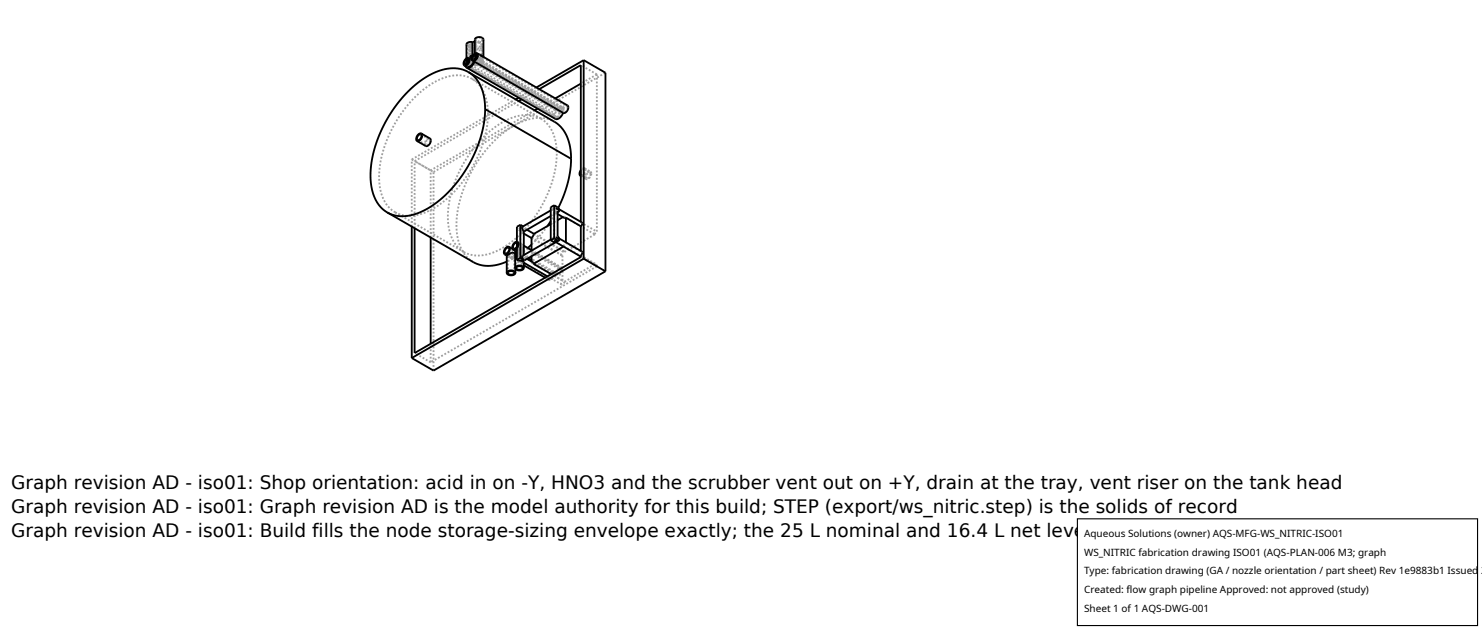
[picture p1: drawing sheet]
<svg xmlns="http://www.w3.org/2000/svg" width="212mm" height="90mm" viewBox="0 0 212 90" stroke-linecap="round" stroke-linejoin="round" font-family="sans-serif">
<g fill="none" stroke="#a0a0a0" stroke-width=".26" stroke-dasharray=".3 .3" stroke-linecap="butt">
<path d="M59.6 20l1.3 .7M60.1 19.2l1.2 .7M61.3 19.9l.1 .2M66.4 9.2l12.9 7.5M66.5 9.3l12.6 7.3M66.5 9.3v.2M66.5 9.1l.1-.4M66.5 9.1l12.6 7.3M66.6 9.5l-.1-.2M66.6 9.2v.1M66.6 8.7v-.1M66.6 8.3v.4"/>
<path d="M66.6 8.7l.2-.3 .4 .1M66.6 8.6v.1M66.6 8.6l-.1 .5M66.6 9.3v-.1M66.6 9.3l12.7 7.4M66.7 9l-.1-.3M66.7 9l.3 .2M66.8 6.3l.1-.2h.4M66.8 8.6l.1-.4 .4-.1M66.8 8.9l.1-.3h.3M66.8 6.3v2.3M66.8 9.5l12.6 7.3"/>
<path d="M66.8 9l12.5 7.2M66.8 8.6l.2-.3h.3M66.8 8.6l.7 .3M66.9 8.4l12.9 7.5M67 8.7l.2-.1M67 8.6h.1M67 6.5l.3-.4M67 8.8l.1-.4 .2-.3M67 8.8l.2 .1M67 6.5v2.3M67 9.2l-.3-.2M67 6.6l-.2-.3"/>
<path d="M67 6.6v-.1M67 6.6v2.3M67 8.9v-.1M67 8.9h.2M67.1 8.6l-.2-.1M67.1 8.6h.1M67.1 9h.2M67.1 6.7v2.3M67.1 6.7l-.3-.1-.2-.3M67.1 6.7l.4 .3h.7l.6-.2 .2-.3M67.1 8.5l.2 .1M67.1 8.5l.2-.1"/>
<path d="M67.2 8l.3 .1M67.2 6.5l.3-.4M67.2 8.7l.1-.4 .2-.1M67.2 6.5v2.2M67.2 8.9h-.3l-.1-.3M67.2 9.2l.4-.2M67.2 9.2l.2 .1M67.2 6.6v-.1M67.2 6.6l.4-.1 .1-.2M67.2 6.6v2.3M67.2 8.9l.5-.5M67.2 8.9v-.2"/>
<path d="M67.3 8.6l.2-.2M67.3 8.6l.2-.3M67.3 6.7v2.3M67.3 6.1v2M67.3 8.3v.1M67.3 8.3l-.2 .2M67.4 11.3l-1.2-.5h-1.3l-1.4 .3-1.6 .7-1.5 1.1-1.4 1.3-1.3 1.5-1.2 1.9-1 1.9-.8 2-.4 1.9-.2 1.8 .2 1.7 .4 1.5 .8 1.1 .9 .8M67.4 11.3l9.8 5.6M67.4 8.2h.1M67.4 8.6l.3 .1M67.4 8.6l-.3-.2-.3 .2M67.4 8.6l.2 .1"/>
<path d="M67.5 8.9l.2-.2M67.5 8.6l.3 .2M67.5 8.2v.1M67.5 8.3l.1-.1M67.5 7.9v.2M67.5 8.1l.5 .1M67.5 6.1v2.1M67.5 8.3l.2 .2M67.5 8.4h-.2M67.5 8.3v.1M67.5 8.2v-.1M67.5 8.2l12.7 7.3"/>
<path d="M67.6 9l.1-.1M67.6 9l11.8 6.8M67.6 8.5l12.9 7.5M67.6 8.2l.2 .1M67.6 8.2h-.1M67.6 8l-.1-.1M67.6 8l.4 .2M67.6 8.7l-.2-.1M67.7 8.3h.1M67.7 8.4l-.2-.1M67.7 8.4l.1-.1M67.7 8.3v.1"/>
<path d="M67.7 6.1h.7l.3 .2 .1 .2M67.7 8.1l.5 .2M67.7 6.1v2M67.7 8.1v.1M67.7 8.3l.2 .2M67.7 8.2l.2 .2M67.7 6.1l.2 .2M67.7 8.7l.1 .1M67.7 8.9l.2-.1M67.7 8.7l12.6 7.3M67.7 8.3l-.2-.1M67.7 8.3l12.6 7.4"/>
<path d="M67.7 8.3l.1-.2M67.7 6.3l-.2-.2M67.7 8.4l-.2-.2M67.7 8.9l.1 .1M67.7 8.9l-.2 .2-.3 .1M67.7 8.5l-.2 .4M67.7 8.7h-.1M67.7 6.3v2.1M67.7 8.5v.2M67.8 9.2l-.5-.2M67.8 9.2l.2 .1M67.8 8.8l12.6 7.3"/>
<path d="M67.8 8.8l-.1-.1M67.8 8.1l-.2-.1M67.8 8.1v.1M67.8 8.6v-.1M67.8 8.6l12.7 7.3M67.8 8.2v-.1M67.8 8.1l.2-.4 .4 .1M67.8 7.6v.5M67.8 9l-.4 .3M67.8 8.5v.1M67.9 8.5l-.3 .5M67.9 8.4l-.2 .3-.7 .5"/>
<path d="M67.9 6.3l-.2 .3-.4 .1M67.9 8.8h-.1M67.9 6.3v2.1M67.9 8.5v.3M67.9 8.8l12 6.9M68 5.6l.3-.2 .5 .1M68 8.1l.2-.3 .4 .1M68 8.2l.1-.3 .3 .1M68 5.6v2.5M68 9.3l.7-.4M68 9.3l-.5-.1-.4-.2M68 8.2l.2 .1"/>
<path d="M68 8.4l12.5 7.1M68 5.9h-.2M68 5.9v2.3M68 5.9l-.2-.3M68 8.2l.5 .1M68.1 7.7l12.9 7.5M68.1 8.3l-.1-.2M68.1 8.3l.1 .1M68.2 8h.2M68.2 7.9h.1M68.2 8.4l-.1-.1M68.2 9.2l.4-.2"/>
<path d="M68.2 9.2l.2 .1M68.2 8.3l.5 .3M68.3 7.9l-.2-.1M68.3 7.9l.1 .1M68.4 8.5l.5-.3M68.4 8.5l-.6-.3M68.4 8.5l12 6.9M68.4 8.5l.4-.2M68.4 8.5l.2 .1M68.5 6v2.3M68.6 9l.1-.1M68.6 7.9l.2 .1"/>
<path d="M68.7 8.9l.3-.1M68.7 8.6l-.5-.3M68.7 8.6l.3 .2M68.7 8.6l.1 .1M68.7 8.9l.2 .1M68.7 8.9l-.5 .3M68.8 5.5l.1 .1M68.8 8.3l.1-.1M68.8 6.5l-.2 .3-.4 .1h-.5l-.4-.2M68.8 8.7l-1 .5M68.8 6.5v2.2M68.8 8l.1 .1"/>
<path d="M68.9 8.2l.2-.1M68.9 5.6l-.1 .2-.3 .1-.4-.1-.1-.2M68.9 8.1l-.4 .2-.3 .1M68.9 8.2l.1 .1M68.9 8.2l-.1 .2-.4 .1M68.9 5.6v2.5M68.9 9l-.5 .3M69 8.8l-.2-.3-.3-.2M69 6.5l-.2-.3-.3-.2M69 6.5v2.3M69 8.8l11.3 6.5M69 8.3l-.4 .3"/>
<path d="M69.1 5.6l-.2 .3-.4 .1M69.7 16.3l-.2-1.7-.4-1.4-.7-1.1-1-.8M74.1 14l2.5-1.5M74.5 14.2l2.5-1.5M76.4 15.8l-14.9 8.5M77.2 16.9l1 .8 .7 1.2 .5 1.4 .1 1.7M79.1 16.4l.2-.5 .3-.4 .4-.2h.3M79.1 16.6v-.2M79.3 16.2l.2-.3h.3M79.3 16.7v-.5M79.3 14.1l-2.5 1.4M79.3 17l-.2-.4"/>
<path d="M79.4 15.8l.4-.3h.4M79.4 15.8l.5-.1M79.8 15.9l.1 .2M79.9 15.7l.1 .3M79.9 16.1l-.2 .5-.4 .1M80 16l-.2 .5-.4 .3M80.2 15.5l.1 .2M80.3 15.3l.1 .1M80.3 16l-.3 .6-.3 .2h-.3M80.3 16v-.3M80.4 15.4l.3-.3h.3M80.5 15.5l.2-.3h.3"/>
<path d="M80.5 15.5v.4M80.5 16v-.1M81 15.2l.1 .2M81.1 15.4l-.2 .4-.4 .2M85.2 10.6l-2.2 1.3M85.2 10.6l-2.2-1.3M56.4 30.3l.9 .4 1 .1 1-.1 1.1-.2 1.1-.5 1.2-.7 1.1-.9 1.1-1 1.9-2.4 .9-1.5 .7-1.5 .9-2.8 .3-1.6 .1-1.3M56.4 30.3l9.8 5.7M58.8 22.8l3.1 1.8M58.8 32.4v-9.6M58.8 22.8l14.9-8.6M59.2 23l14.9-8.6"/>
<path d="M59.2 32.6v-9.6M60.8 20.8l-.1-.2 .1-.5 .3-.3h.3M60.9 20.7l-.1-.2 .1-.3 .2-.3h.2M61.4 20.1l-.2 .5-.3 .1M61.5 24.3l-2.3-1.3M61.5 33.9v-9.6M61.9 24.6l24.6-14.2M66.2 36l-.9-.8-.7-1.1-.5-1.5-.1-1.7 .2-2 .4-1.9 .7-1.9 1-1.9 1.1-1.7 1.4-1.7 1.4-1.3 1.5-1 1.6-.7 1.4-.4 1.3 .1 1.2 .4M67.6 37.4l-1-.8-.8-1.2-.4-1.5-.2-1.7 .1-1.9 .5-2.1 .7-2.1 1.1-2 1.3-2 1.3-1.6 1.5-1.4 1.6-1.1 1.7-.8 1.4-.3h1.5l1.3 .5M72.2 36.2l6.3 3.6M72.4 36.5l.5 .2M72.4 36.3l.4-.3"/>
<path d="M72.4 36.3l.1 .1M72.5 36.6h.1M72.5 39v-2.4M72.6 36.6l.2 .1M72.6 35.4l6.4 3.6M72.8 36.7l.5 .1 .1-.2M72.8 36l.2 .1M72.8 36l-.4 .3M73 36.1l-.5 .3M73 36.1l-.3 .1-.2 .2M73 36.8l-.1-.1M73 36.8l1.8 1.1"/>
<path d="M73 36.7h.1M73 36.7l.3-.1 .1-.2M73.1 36l.5 .3M73.1 36.7l.3 .1 .2-.3M73.1 36.7l.5-.2M73.2 35.5l5.8 3.4M73.3 36.3h-.3l-.5 .3M73.3 36.7h-.3M73.4 35.5l6.3 3.6M73.4 36.9l-.4-.1M73.4 36.6l-.1-.3M73.4 36.4l-.1 .3"/>
<path d="M73.4 36.4l.2 .1M73.4 39v-2.4M73.6 35.8l.5 .2M73.6 36.3v.2M73.6 35.6l.1 .1M73.6 35.6l.4-.2M73.6 36.5l-.2 .4M73.6 38.4v-1.9M73.7 35.9h.1M73.7 38.3v-2.4M73.8 35.9l.2 .1M73.8 35.4l.2 .1"/>
<path d="M73.8 34.5l.1 .1M73.8 34.5l.5 .3M73.8 35.3l.2 .1M73.8 34.7l.5 .3M73.8 35.3v-.1M73.8 34.7l.1 .2M73.9 34.9l-.1 .4M74 36l.4 .2 .2-.3M74 35.5l-.2 .1M74 35.4l-.4 .2M74 35.4h.2M74 37.2v-1.7"/>
<path d="M74.1 32.8l.5 .3M74.2 35.5l.1 .1M74.2 35.5l-.5 .2M74.2 35.4l-.3 .1-.2 .2M74.2 35.5v-.1M74.2 35.6l-.5 .3M74.2 35.6v1.7M74.2 37.3h.2M74.2 35.6l.1 .1M74.2 36.1l-.1-.1M74.2 36.1l1.2 .8M74.2 36h.1"/>
<path d="M74.2 36l.3-.1 .1-.2M74.3 34.8l.1 .1M74.3 32.7l-.5-.3M74.3 33.2l.2 .1M74.3 34.8v-1.6M74.3 32.7l.3-.2M74.3 32.4l.3 .1M74.3 35.6v-.6M74.3 37.4l.1-.1M74.3 37.4h.2M74.3 37.4l-.1-.1M74.3 36.8v-1.1"/>
<path d="M74.3 36.8h.1M74.3 35l.1 .2M74.3 35l5.9 3.3M74.3 36l.3 .1 .2-.3M74.3 36l.5-.2M74.4 34.9l.1 .2M74.4 34.9l.4 .2M74.4 35.6l-.1 .1M74.4 36.8v-1.2M74.4 35.2l-.1 .4M74.5 35.4l.3 .2M74.5 33.3l.1-.2"/>
<path d="M74.5 37.4l.1-.1M74.5 36h-.3M74.5 37.4l-.1-.1M74.5 35.6h-.1M74.5 36.8h-.1M74.5 36.7v-1.3M74.5 36.7h.1M74.5 35.1v.3M74.6 33.1l-.3-.4M74.6 33.1v.1M74.6 33.2v-.1M74.6 33.1l-.3 .1"/>
<path d="M74.6 33.1v-.6M74.6 32.5l.2-.1M74.6 36.7l.2-.2M74.6 36.7l.3 .1M74.6 32.5l.3 .1M74.6 36.9l-.1-.1M74.6 37.4h-.1M74.6 36.9v.3M74.6 37.4v-.1M74.6 37.3v-.4M74.6 37.3l-.3-.5M74.6 36.7h-.1"/>
<path d="M74.6 33.2l-.1 .1M74.6 33.2l.2 .2M74.6 36.2l-.4-.1M74.6 36.7l.2 .3M74.6 35.4h-.1M74.6 32.4h.2M74.6 35.7l-.1 .3M74.6 35.7l.2 .1M74.6 35.9l-.1-.3M74.6 37.2v.2M74.6 38.3v-.9M74.6 37.2v-1.3"/>
<path d="M74.8 35.6v.2M74.8 35.6l-.2-.2M74.8 35.8l-.2 .4M74.8 37v.5M74.8 37v-1.2M74.8 32.4l-.1-.1M74.8 36.5h-.2M74.8 36.5v-.1M74.8 33.1h-.2M74.8 33l-.2 .1M74.9 36.8l.2 .2M74.9 32.6l.2 .2"/>
<path d="M74.9 32.6l.4 .2M74.9 36.8l.4 .2M75.1 37l-.2 .2M75.1 32.8l-.2 .2M75.4 35.4l-1.5 1.1-1.5 .9M75.9 35.8v.1M75.9 35.8l4.4 2.5M75.9 36.1l4.4 2.6M75.9 37.5v-.2M75.9 36.6v-.5M75.9 37.5h.2M75.9 33.9l4.4 2.6"/>
<path d="M75.9 37.5l4.4 2.6M75.9 37.1l3.7 2.2M75.9 35.7l4.3 2.5M75.9 34l4.3 2.5M75.9 35.9v.2M76.2 33.4l4.4 2.6M76.3 33.4l4.3 2.5M77.9 39.6l.5 .4M78.2 32.3l-1.1 1.4-1.2 1.2M78.2 39.5l2 1.1M78.4 40l-.1-.3 .1-.4 .3-.4h.3M78.5 39.8l-.1-.2 .1-.3 .2-.3h.3"/>
<path d="M78.7 32l.9-.6M78.7 39.1l1.9 1.1M79 39v.2M79 34h.1M79 29.9l-.1 .2 .2 .3M79 34l-.3 .2M79 29.9l-.3 .1M79 38.9l.2 .3M79 39.2l-.2 .5-.3 .1M79.1 34.6l-.2-.3 .1-.3M79.1 34l.3-.1M79.1 34v-3.6"/>
<path d="M79.1 29.9l.3-.2M79.1 29.9l-.4-.3M79.1 29.6l.3 .1M79.1 29.9h-.1M79.2 39.2l-.3 .6-.3 .2h-.2M79.4 34.6v-.1M79.4 34.5v-.6M79.4 30.3l-.3 .1M79.4 33.9l.2-.1M79.4 33.9l.3 .1M79.4 29.7l.3 .1M79.4 29.7l.2-.1"/>
<path d="M79.4 30.3v.1M79.4 30.4v-.1M79.4 30.3v-.6M79.4 30.4l-.7 .4M79.4 30.4l.2 .2M79.5 22l-.1 1.3-.2 1.5-1 2.9-1.5 2.8-2 2.5-1.1 1.1-1.1 .8-1.1 .7-1.2 .5-1.1 .3-1.1 .1-.9-.2-.9-.3M79.6 39.3l-.1-.3 .1-.4 .3-.4h.3M79.6 30.2l-.2 .1M79.6 30.3h-.2M79.7 39.1l-.1-.2 .1-.3 .2-.2 .3-.1M79.7 29.7l-1 1.9M79.7 34l.2 .2"/>
<path d="M79.7 29.8l.2 .2M79.7 29.8l.2 .1M79.7 34l.2 .1M79.9 34.2l-.2 .2M79.9 30l-.2 .2M80.2 38.3v.3M80.2 36.5l-.1-.2 .1-.3 .4-.1M80.2 38.2l.1 .1M80.2 38.6l-.1 .4-.4 .1M80.3 36.5h-.1M80.3 38.3v-1.8M80.3 38.7l-.3 .5-.4 .1"/>
<path d="M80.4 31l.1-.1M80.5 35.2l.1-.3 .2-.2M80.5 30.9l4.5 2.6M80.5 35.2l4.5 2.5M80.6 35.9v.1M80.6 31.1l-.1-.2M80.8 34.7v-.1M80.8 34.7l2.2 1.2M83 35.9h.1M83 35.9v-.1M83 31.7l.1 .1M83 25.1l.4-.2 .2-.6"/>
<path d="M83 24.9v.1M83 31.7l2.2 1.4M83 36.5l2.2 1.3M83 25.1l.7 .5M83 36.6l2 1.2M83 25l.3-.2 .2-.4M83 25l.8 .4M83.4 24.2h-.2l-.2 .3M83.4 24.2l.8 .4M83.5 24h-.3l-.2 .3M83.5 24l.8 .5M83.5 24.4l-.1-.2"/>
<path d="M83.6 24.3l-.1-.3M83.7 25.6l-.1-.3 .1-.4 .3-.4h.3M83.8 25.4l-.1-.2 .1-.3 .2-.2 .2-.1M84.2 24.6l.1 .3M84.3 24.5l.2 .3M84.3 24.9l-.2 .4-.3 .1M84.5 24.8l-.3 .6-.3 .2h-.2M85 33.5l.2-.4M85 37.7l-4.4 2.5M85 33.5l-4.4 2.5M85 37.8v-.1M85.2 38l-23.7 13.7"/>
<path d="M85.2 38v-.2M85.2 33.1v-22.5M85.2 37.8h-.2M85.2 38l-2.2-1.3M61.5 51.7l-2.3-1.3M61.5 51.7v-2.6M61.9 52.9v-28.3M80.2 40.6l-.1-.2 .2-.3M80.3 40.1v-1.4M80.6 40.2l-.1 .3-.3 .1"/>
</g>
<g fill="none" stroke="#000" stroke-width=".26">
<path d="M59.8 19.3l.3-.1 .1 .2-.2 .5-.3 .1-.1-.2zM60.2 19.1l1.3 .7v.3l-.1 .4-.2 .3-.3 .1-1.3-.8M60.2 19.1l.1 .3-.1 .4-.3 .3h-.3M60.2 19.1h-.3l-.3 .3-.2 .4 .2 .3M66.5 9.5l.2 .2M66.5 8.6l.3-.2 .2 .3-.2 .3-.3 .2-.2-.2zM66.6 8.9v.3M66.6 8.9l.2 .1M66.7 9.7l12.6 7.3h.3l.3-.2 .5-.7M66.9 10.3l12.8 7.5 .8 .9 .6 1.1 .3 1.3 .2 1.6M66.9 10.3l1 .8 .7 1.2 .5 1.5 .2 1.8M66.9 10.3l-1.3-.5h-1.4l-1.5 .3-1.5 .7-1.6 1.1-1.6 1.4-1.5 1.8-1.1 1.7-1.1 2.1-.7 2-.5 2-.2 2 .2 1.8 .4 1.6 .8 1.2 1 .8"/>
<path d="M66.9 8.5l-.2 .1-.1 .2M66.9 8.3l.5 .3M66.9 8.3l.2 .3-.2 .4-.3 .3-.3 .1M66.9 8.3h-.3l-.3 .4-.1 .4 .1 .3M67 8.7l-.2 .2-.2-.1M67 8.6l-.4 .2M67.2 8.2h.2M67.4 8.6h.1M67.5 8.1l-.3 .1M67.5 6h-.6l-.3 .3v2M67.5 6v1.9M67.5 8.7l12.9 7.4"/>
<path d="M67.5 7.9l-.3 .1v.2M67.7 8.7l-.2 .5-.4 .3h-.4l-.4-.1M67.7 7.8l.3-.1 .2 .3-.2 .4-.3 .2-.2-.3zM67.8 8.8l-.5 .7-.4 .2h-.2M67.8 8.2v.3M67.8 8.2l.2 .2M67.8 5.9l-.3 .1M67.8 7.6v-2l.4-.3h.6l.3 .3v2.5M68.1 7.8l-.2 .1-.1 .2M68.1 7.6l.5 .3M68.1 7.6l.2 .2-.2 .5-.2 .3-.4 .1M68.1 7.6h-.3l-.3 .3-.1 .5 .1 .3"/>
<path d="M68.2 8l-.2 .2-.2-.1M68.2 7.9l-.4 .2M68.6 7.9l.4 .2M69.1 8.1l12 7 .1 .3-.1 .4-.4 .3h-.3M69.1 8.1h-.1M69.3 15.6l-.1 1.4-.2 1.4-.5 1.6-.6 1.7-1.5 2.8-1 1.4-1.1 1.3-1.2 1.1-1.2 1-1.2 .7-1.2 .5-1.2 .3-1.1 .1-1-.2-.9-.4M69.3 15.6l12.3 7.1M74.1 14l-.4 .2M74.5 14.2l-.4 .2M76.8 15.5l-.4 .3M77 12.7l6-3.4v22.4M83 11.9l-3.7 2.2"/>
<path d="M83.4 8.6l-6.8 3.9M83.4 8.6v28.3M83.4 8.6l3.1 1.8v28.3M55.3 30.3l12.8 7.4 .8 .2 1.1 .1 1.1-.2 1.3-.4M58.8 32.4v18.7M59.2 32.6v17.8l23.8-13.7v-.2l.2-.4-.1-.2-3.2-1.8M61.5 33.9v15.2M72.1 36.3l.3 .2M72.3 35.5l.3-.1 .1 .2-.2 .4-.3 .2-.1-.2zM72.4 39l.2-.3 .4-.1 .4 .1 .2 .3M72.4 39l.1 .2 .5 .1 .4-.1 .2-.2M72.4 36.5v2.5"/>
<path d="M72.6 38.8l.6-.1 .2 .3-.2 .2h-.3l-.3-.2zM72.7 35.2l.1 .3-.1 .5-.3 .3h-.3M72.7 35.2l-.3 .1-.3 .3-.1 .4 .1 .3M72.7 35.2l.5 .3M73.3 35.6l.3 .2M73.5 34.8l.3-.1 .1 .2-.1 .4-.4 .2-.1-.3zM73.6 36.3l-.5-.3-.7 .5M73.6 38.3l.1-.3 .5-.1 .4 .1 .2 .3M73.6 38.3l.2 .2 .4 .1 .4-.1 .2-.2M73.6 35.8v2.5M73.6 38.4v.6M73.8 38.2l.5-.2 .3 .1v.2l-.1 .2h-.4l-.3-.1z"/>
<path d="M73.8 35.6l-.2 .2M73.8 37.1l.7 .2M73.8 34.7v.5M73.8 34.7h.1M73.9 34.6l.1 .3-.1 .4-.3 .3h-.3M73.9 34.6h-.3l-.3 .3-.1 .5 .1 .2M73.9 34.6h.1M73.9 34.6l.2 .3-.3 .5v1.7M74.3 32.1l-.5 .3v2.1M74.3 32.1l.4 .2M74.3 32.1v4.7M74.3 36.8l.5 .3"/>
<path d="M74.3 36.8l-.5 .3M74.3 37.1l.3 .2M74.5 37.3h.1M74.6 37.3l.2 .2v.8M74.6 37.3h-.1M74.8 37.9l3.1 1.7M74.8 37.5l3.4 2M74.8 37.1l-.2 .2M74.8 35.1l1.1 .6M74.8 33.4l1.1 .6M75.3 37l.8 .5 .1 .2M75.3 32.8l1 .6"/>
<path d="M75.4 36.9l.5 .2M75.9 34.9l-.5 .5M75.9 36.6v.7M76.2 37.7l2.5 1.4M78.7 31.6l-.5 .7M78.7 34.2l-4.1 2.3v.3l.2 .3M78.7 30l-4.1 2.4v.3l.2 .3v3.4M78.7 30.8l-3.9 2.3M78.7 32l-2.5 1.4-.1 .3-.2 .2v1.9M78.7 34.3l.4 .3 .5-.3M79.1 29.3l.6 .4 .2 .3M79.1 34l.5 .3"/>
<path d="M79.1 29.3v4.7M79.1 29.3l-.4 .3v4.7M79.1 34l-.4 .3M79.1 34.3l.3 .2M79.4 34.6l-4.5 2.6-.3 .1M79.4 34.5v.1M79.4 29.7l.5 .3M79.4 33.9l.5 .3M79.4 34.6l3.6 2M79.6 34.3h.2M79.6 30.6l1 .5h.2M79.8 30.2h-.2v3.6l.3 .4"/>
<path d="M79.8 34.3l-.4 .2M79.8 30.2l-.2 .1M79.9 29.9l3.2 1.9v.2l-.1 .3M79.9 34.2l-.1 .1M79.9 30l-.1 .2M80.4 31l-.8 .4M80.5 35.2l-4.3 2.5M80.8 31.1v3.5M80.8 31.1l2.2 1.2M81.6 22.7l-.1 1.6-.4 1.9-.6 1.8-.8 1.7M82.9 25.1h.1M83 24.3l-.2 .5 .1 .3"/>
<path d="M83 24.5l-.1 .2 .1 .2M83 32.3v3.5M83.4 36.9l-24.6 14.2M83.4 36.9l3.1 1.8M86.5 38.7l-24.6 14.2-3.1-1.8"/>
</g>
<path d="M153.9 74.1h57.1v15.2h-57.1z" fill="#fff" stroke="#000" stroke-width=".16"/>
<g font-size="2.6">
<text x="1.6" y="69.8">Graph revision AD - iso01: Shop orientation: acid in on -Y, HNO3 and the scrubber vent out on +Y, drain at the tray, vent riser on the tank head</text>
<text x="1.6" y="73.3">Graph revision AD - iso01: Graph revision AD is the model authority for this build; STEP (export/ws_nitric.step) is the solids of record</text>
<text x="1.6" y="76.7">Graph revision AD - iso01: Build fills the node storage-sizing envelope exactly; the 25 L nominal and 16.4 L net levels are reported at the X-SAF-09 basis</text>
</g>
<g font-size="1.4">
<text x="154.8" y="76.6">Aqueous Solutions (owner) AQS-MFG-WS_NITRIC-ISO01</text>
<text x="154.8" y="79.3">WS_NITRIC fabrication drawing ISO01 (AQS-PLAN-006 M3; graph</text>
<text x="154.8" y="82">Type: fabrication drawing (GA / nozzle orientation / part sheet) Rev 1e9883b1 Issued 2</text>
<text x="154.8" y="84.7">Created: flow graph pipeline Approved: not approved (study)</text>
<text x="154.8" y="87.4">Sheet 1 of 1 AQS-DWG-001</text>
</g>
</svg>
